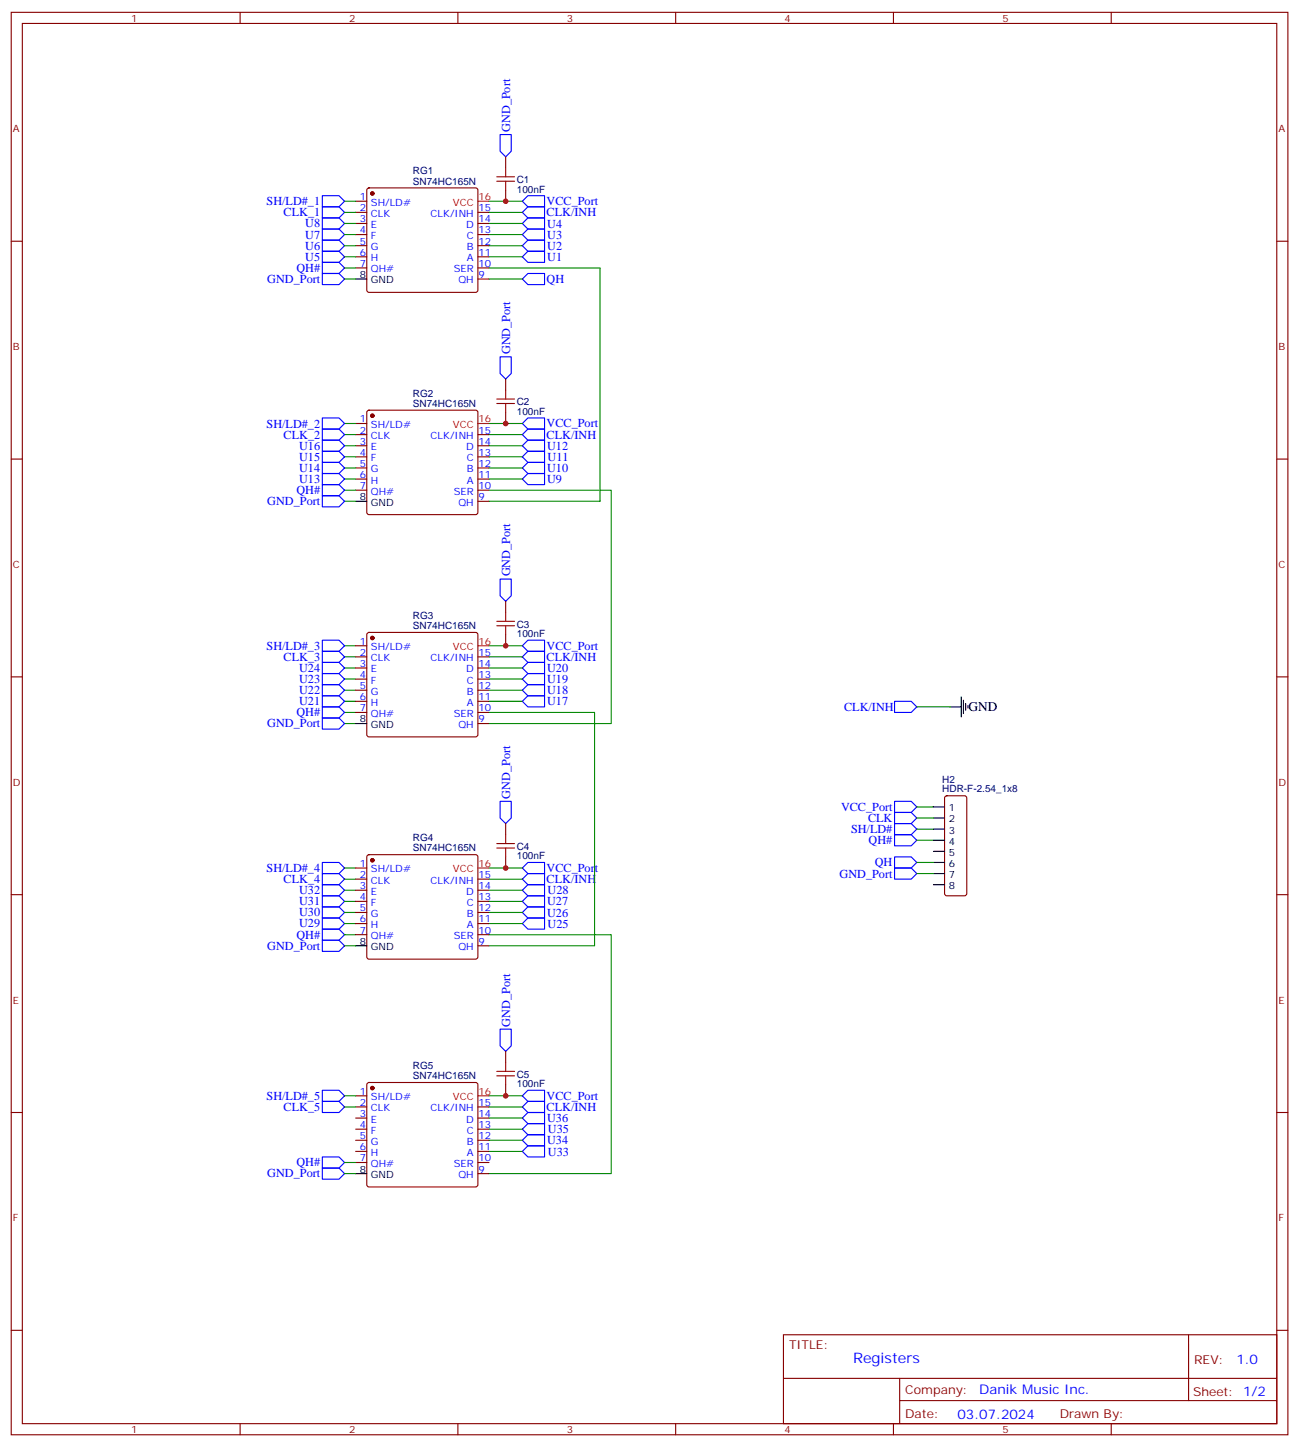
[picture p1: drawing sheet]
<svg xmlns="http://www.w3.org/2000/svg" width="412mm" height="459mm" viewBox="0 0 412 459" stroke-linecap="round" stroke-linejoin="round" font-family="sans-serif">
<g fill="none" stroke="#870000" stroke-width=".35">
<path d="M3.6 3.9h405.3v451.6h-405.3zM7.1 7.4h398.3v444.5h-398.3zM76.2 3.9v3.5M145.4 3.9v3.5M214.5 3.9v3.5M283.7 3.9v3.5M352.8 3.9v3.5M116.7 59.9l.5-.2h33.8l.5 .2 .2 .5v31.7l-.2 .5-.5 .2h-33.8l-.5-.2-.2-.5v-31.7zM160.5 49.8v3.5M3.6 76.6h3.5M112.9 63.9h3.6M112.9 67.4h3.6"/>
<path d="M112.9 70.9h3.6M112.9 74.5h3.6M112.9 78h3.6M151.7 67.4h3.6M151.7 70.9h3.6M151.7 74.5h3.6M151.7 78h3.6M160.5 60.4v3.5M405.4 76.6h3.5M112.9 81.5h3.6M112.9 85.1h3.6M151.7 81.5h3.6"/>
<path d="M151.7 85.1h3.6M151.7 88.6h3.6M112.9 134.4h3.6M112.9 138h3.6M116.7 130.4l.5-.2h33.8l.5 .2 .2 .5v31.8l-.2 .5-.5 .2h-33.8l-.5-.3-.2-.4v-31.8zM151.7 138h3.6M160.5 120.3v3.6M160.5 130.9v3.5M3.6 145.7h3.5M112.9 141.5h3.6M112.9 145h3.6M112.9 148.6h3.6"/>
<path d="M112.9 152.1h3.6M112.9 155.6h3.6M151.7 141.5h3.6M151.7 145h3.6M151.7 148.6h3.6M151.7 152.1h3.6M151.7 155.6h3.6M151.7 159.1h3.6M405.4 145.7h3.5M160.5 190.9v3.5M3.6 214.9h3.5M112.9 205h3.6"/>
<path d="M112.9 208.5h3.6M112.9 212.1h3.6M112.9 215.6h3.6M112.9 219.1h3.6M116.7 201l.5-.2h33.8l.5 .2 .2 .5v31.7l-.2 .5-.5 .2h-33.8l-.5-.2-.2-.5v-31.7zM151.7 208.5h3.6M151.7 212.1h3.6M151.7 215.6h3.6M151.7 219.1h3.6M160.5 201.5v3.5M405.4 214.9h3.5M112.9 222.6h3.6"/>
<path d="M112.9 226.2h3.6M151.7 222.6h3.6M151.7 226.2h3.6M151.7 229.7h3.6M300.1 252.8l.5-.2h5.6l.5 .2 .3 .5v30.4l-.3 .5-.5 .2h-5.6l-.5-.3-.2-.4v-30.4zM112.9 275.6h3.6M112.9 279.1h3.6M116.7 271.5l.5-.2h33.8l.5 .2 .2 .5v31.8l-.2 .5-.5 .2h-33.8l-.5-.3-.2-.4v-31.8zM151.7 279.1h3.6M160.5 261.4v3.6M160.5 272v3.6M3.6 284h3.5"/>
<path d="M112.9 282.6h3.6M112.9 286.1h3.6M112.9 289.7h3.6M112.9 293.2h3.6M112.9 296.7h3.6M151.7 282.6h3.6M151.7 286.1h3.6M151.7 289.7h3.6M151.7 293.2h3.6M151.7 296.7h3.6M405.4 284h3.5M151.7 300.2h3.6"/>
<path d="M160.5 333.8v3.5M3.6 353.2h3.5M112.9 347.9h3.6M112.9 351.4h3.6M112.9 354.9h3.6M112.9 358.5h3.6M116.7 343.8l.5-.2h33.8l.5 .2 .2 .5v31.8l-.2 .5-.5 .2h-33.8l-.5-.2-.2-.5v-31.8zM151.7 351.4h3.6M151.7 354.9h3.6M151.7 358.5h3.6M160.5 344.3v3.6M405.4 353.2h3.5"/>
<path d="M112.9 362h3.6M112.9 365.5h3.6M112.9 369h3.6M151.7 362h3.6M151.7 365.5h3.6M151.7 369h3.6M151.7 372.6h3.6M3.6 422.3h3.5M248.7 423.7h156.7v28.2h-156.7zM248.8 437.6h156.4M285.7 437.6v14.1M377.4 423.7v20.9"/>
<path d="M405.4 422.3h3.5M76.2 451.9v3.6M145.4 451.9v3.6M214.5 451.9v3.6M283.7 451.9v3.6M285.7 444.6h119.5M352.8 451.9v3.6"/>
</g>
<g fill="#870000" stroke="#870000" stroke-width=".35">
<circle cx="118.2" cy="61.4" r=".53"/>
<circle cx="118.2" cy="132" r=".53"/>
<circle cx="118.2" cy="273.1" r=".53"/>
<circle cx="118.2" cy="202.5" r=".53"/>
<circle cx="118.2" cy="345.4" r=".53"/>
</g>
<g fill="none" stroke="#000" stroke-width=".35">
<path d="M112.9 88.6h3.6M112.9 159.1h3.6M112.9 229.7h3.6M301.7 224.4h3.5M305.2 221.2v6.4M305.9 222.3v4.2M306.6 223.3v2.2M307.3 224v.8M296.4 256.2h3.5M296.4 259.7h3.5M296.4 263.2h3.5M296.4 266.7h3.5"/>
<path d="M296.4 270.3h3.5M296.4 273.8h3.5M296.4 277.3h3.5M296.4 280.8h3.5M112.9 300.2h3.6M112.9 372.6h3.6"/>
</g>
<path d="M151.7 63.9h3.6M151.7 134.4h3.6M151.7 205h3.6M151.7 275.6h3.6M151.7 347.9h3.6" fill="none" stroke="#f00" stroke-width=".35"/>
<g fill="none" stroke="#00f" stroke-width=".35">
<path d="M158.8 42.7h3.5v5.3l-1.8 1.8-1.7-1.8zM102.3 79.8h5.3l1.8 1.7-1.8 1.8h-5.3zM102.3 76.2h5.3l1.8 1.8-1.8 1.8h-5.3zM102.3 72.7h5.3l1.8 1.8-1.8 1.7h-5.3zM102.3 69.2h5.3l1.8 1.7-1.8 1.8h-5.3zM102.3 62.1h5.3l1.8 1.8-1.8 1.8h-5.3zM102.3 65.7h5.3l1.8 1.7-1.8 1.8h-5.3zM165.8 78l1.8-1.8h5.3v3.6h-5.3zM165.8 74.5l1.8-1.8h5.3v3.5h-5.3zM167.6 62.1h5.3v3.6h-5.3l-1.8-1.8zM167.6 69.2h5.3v3.5h-5.3l-1.8-1.8zM167.6 65.7h5.3v3.5h-5.3l-1.8-1.8z"/>
<path d="M102.3 86.8h5.3l1.8 1.8-1.8 1.7h-5.3zM102.3 83.3h5.3l1.8 1.8-1.8 1.7h-5.3zM165.8 81.5l1.8-1.7h5.3v3.5h-5.3zM167.6 86.8h5.3v3.5h-5.3l-1.8-1.7zM158.8 113.3h3.5v5.3l-1.8 1.7-1.7-1.7zM102.3 136.2h5.3l1.8 1.8-1.8 1.7h-5.3zM102.3 132.7h5.3l1.8 1.7-1.8 1.8h-5.3zM102.3 139.7h5.3l1.8 1.8-1.8 1.8h-5.3zM165.8 134.4l1.8-1.7h5.3v3.5h-5.3zM167.6 136.2h5.3v3.5h-5.3l-1.8-1.7zM102.3 153.8h5.3l1.8 1.8-1.8 1.8h-5.3zM102.3 157.4h5.3l1.8 1.7-1.8 1.8h-5.3z"/>
<path d="M102.3 143.3h5.3l1.8 1.7-1.8 1.8h-5.3zM102.3 146.8h5.3l1.8 1.8-1.8 1.7h-5.3zM102.3 150.3h5.3l1.8 1.8-1.8 1.7h-5.3zM165.8 141.5l1.8-1.8h5.3v3.6h-5.3zM165.8 145l1.8-1.7h5.3v3.5h-5.3zM165.8 148.6l1.8-1.8h5.3v3.5h-5.3zM165.8 152.1l1.8-1.8h5.3v3.5h-5.3zM158.8 183.8h3.5v5.3l-1.8 1.8-1.7-1.8zM102.3 206.8h5.3l1.8 1.7-1.8 1.8h-5.3zM102.3 203.2h5.3l1.8 1.8-1.8 1.8h-5.3zM102.3 210.3h5.3l1.8 1.8-1.8 1.7h-5.3zM102.3 213.8h5.3l1.8 1.8-1.8 1.7h-5.3z"/>
<path d="M102.3 217.3h5.3l1.8 1.8-1.8 1.8h-5.3zM165.8 208.5l1.8-1.7h5.3v3.5h-5.3zM165.8 212.1l1.8-1.8h5.3v3.5h-5.3zM165.8 215.6l1.8-1.8h5.3v3.5h-5.3zM165.8 219.1l1.8-1.8h5.3v3.6h-5.3zM165.8 205l1.8-1.8h5.3v3.6h-5.3zM102.3 224.4h5.3l1.8 1.8-1.8 1.7h-5.3zM102.3 227.9h5.3l1.8 1.8-1.8 1.8h-5.3zM102.3 220.9h5.3l1.8 1.7-1.8 1.8h-5.3zM165.8 222.6l1.8-1.7h5.3v3.5h-5.3zM284 222.6h5.3l1.8 1.8-1.8 1.8h-5.3zM158.8 254.4h3.5v5.3l-1.8 1.7-1.7-1.7z"/>
<path d="M284 254.4h5.3l1.8 1.8-1.8 1.7h-5.3zM284 257.9h5.3l1.8 1.8-1.8 1.7h-5.3zM102.3 273.8h5.3l1.8 1.8-1.8 1.7h-5.3zM102.3 277.3h5.3l1.8 1.8-1.8 1.7h-5.3zM165.8 275.6l1.8-1.8h5.3v3.5h-5.3zM165.8 279.1l1.8-1.8h5.3v3.5h-5.3zM284 261.4h5.3l1.8 1.8-1.8 1.8h-5.3zM284 265h5.3l1.8 1.7-1.8 1.8h-5.3zM284 272h5.3l1.8 1.8-1.8 1.8h-5.3zM284 275.6h5.3l1.8 1.7-1.8 1.8h-5.3zM102.3 291.4h5.3l1.8 1.8-1.8 1.8h-5.3zM102.3 287.9h5.3l1.8 1.8-1.8 1.7h-5.3z"/>
<path d="M102.3 284.4h5.3l1.8 1.7-1.8 1.8h-5.3zM102.3 298.5h5.3l1.8 1.7-1.8 1.8h-5.3zM102.3 280.8h5.3l1.8 1.8-1.8 1.8h-5.3zM102.3 295h5.3l1.8 1.7-1.8 1.8h-5.3zM165.8 286.1l1.8-1.7h5.3v3.5h-5.3zM167.6 291.4h5.3v3.6h-5.3l-1.8-1.8zM167.6 287.9h5.3v3.5h-5.3l-1.8-1.7zM167.6 280.8h5.3v3.6h-5.3l-1.8-1.8zM158.8 326.7h3.5v5.3l-1.8 1.8-1.7-1.8zM102.3 346.1h5.3l1.8 1.8-1.8 1.7h-5.3zM102.3 349.6h5.3l1.8 1.8-1.8 1.8h-5.3zM165.8 358.5l1.8-1.8h5.3v3.5h-5.3z"/>
<path d="M165.8 354.9l1.8-1.7h5.3v3.5h-5.3zM165.8 351.4l1.8-1.8h5.3v3.6h-5.3zM167.6 346.1h5.3v3.5h-5.3l-1.8-1.7zM102.3 370.8h5.3l1.8 1.8-1.8 1.7h-5.3zM102.3 367.3h5.3l1.8 1.7-1.8 1.8h-5.3zM165.8 365.5l1.8-1.8h5.3v3.6h-5.3zM167.6 360.2h5.3v3.5h-5.3l-1.8-1.7z"/>
</g>
<g fill="none" stroke="#008700" stroke-width=".35">
<path d="M109.4 78h3.5M109.4 74.5h3.5M109.4 70.9h3.5M109.4 63.9h3.5M109.4 67.4h3.5M155.3 78h10.5M155.3 74.5h10.5M155.3 70.9h10.5M155.3 63.9h10.5M155.3 67.4h10.5M109.4 81.5h3.5M109.4 88.6h3.5"/>
<path d="M109.4 85.1h3.5M155.3 85.1h35.2v74h-35.2M155.3 81.5h10.5M155.3 88.6h10.5M109.4 138h3.5M109.4 134.4h3.5M155.3 138h10.5M155.3 134.4h10.5M109.4 155.6h3.5M109.4 141.5h3.5M109.4 159.1h3.5M109.4 145h3.5"/>
<path d="M109.4 148.6h3.5M109.4 152.1h3.5M155.3 155.6h38.8v74.1h-38.8M155.3 141.5h10.5M155.3 145h10.5M155.3 148.6h10.5M155.3 152.1h10.5M109.4 208.5h3.5M109.4 205h3.5M109.4 212.1h3.5M109.4 215.6h3.5M109.4 219.1h3.5"/>
<path d="M155.3 208.5h10.5M155.3 205h10.5M155.3 212.1h10.5M155.3 215.6h10.5M155.3 219.1h10.5M109.4 226.2h3.5M109.4 229.7h3.5M109.4 222.6h3.5M155.3 226.2h33.5v74h-33.5M155.3 222.6h10.5M291.1 224.4h10.6M291.1 256.2h5.3"/>
<path d="M291.1 259.7h5.3M109.4 275.6h3.5M109.4 279.1h3.5M155.3 275.6h10.5M155.3 279.1h10.5M291.1 263.2h5.3M291.1 266.7h5.3M291.1 273.8h5.3M291.1 277.3h5.3M109.4 293.2h3.5M109.4 289.7h3.5M109.4 286.1h3.5"/>
<path d="M109.4 282.6h3.5M109.4 296.7h3.5M155.3 296.7h38.8v75.9h-38.8M155.3 293.2h10.5M155.3 289.7h10.5M155.3 286.1h10.5M155.3 282.6h10.5M109.4 300.2h3.5M109.4 347.9h3.5M109.4 351.4h3.5M155.3 347.9h10.5M155.3 351.4h10.5"/>
<path d="M155.3 354.9h10.5M155.3 358.5h10.5M109.4 372.6h3.5M109.4 369h3.5M155.3 362h10.5M155.3 365.5h10.5"/>
</g>
<g fill="none" stroke="#a10000" stroke-width=".35">
<path d="M157.7 57.5h5.7M157.7 56.1h5.7M160.5 53.3v2.8M160.5 57.5v2.9M157.7 128.1h5.7M157.7 126.7h5.7M160.5 123.9v2.8M160.5 128.1v2.8M157.7 198.6h5.7M157.7 197.2h5.7M160.5 194.4v2.8M160.5 198.6v2.9"/>
<path d="M157.7 269.2h5.7M157.7 267.8h5.7M160.5 265v2.8M160.5 269.2v2.8M160.5 337.3v2.8M157.7 341.5h5.7M157.7 340.1h5.7M160.5 341.5v2.8"/>
</g>
<g fill="#c00">
<circle cx="160.5" cy="63.9" r=".88"/>
<circle cx="160.5" cy="134.4" r=".88"/>
<circle cx="160.5" cy="205" r=".88"/>
<circle cx="160.5" cy="275.6" r=".88"/>
<circle cx="160.5" cy="347.9" r=".88"/>
</g>
<text font-size="4.6" fill="#00f" x="270.8" y="432.7">Registers</text>
<text font-size="4.2" x="307.5" y="225.8">GND</text>
<g font-size="4.2" fill="#00f">
<text x="392.5" y="433">1.0</text>
<text x="310.9" y="442.5">Danik Music Inc.</text>
<text x="304" y="450.3">03.07.2024</text>
</g>
<g font-size="3.9" fill="#00f">
<text x="161.9" y="41.9" transform="rotate(-90 161.9 41.9)">GND_Port</text>
<text x="84.6" y="65.1">SH/LD#_1</text>
<text x="173.5" y="65.1">VCC_Port</text>
<text x="90" y="68.7">CLK_1</text>
<text x="173.5" y="68.7">CLK/INH</text>
<text x="96.9" y="75.7">U7</text>
<text x="96.9" y="72.2">U8</text>
<text x="173.7" y="75.8">U3</text>
<text x="173.7" y="72.3">U4</text>
<text x="96.9" y="82.8">U5</text>
<text x="96.9" y="79.3">U6</text>
<text x="173.7" y="82.9">U1</text>
<text x="173.7" y="79.4">U2</text>
<text x="84.9" y="89.8">GND_Port</text>
<text x="94.1" y="86.3">QH#</text>
<text x="173.5" y="89.9">QH</text>
<text x="161.9" y="112.4" transform="rotate(-90 161.9 112.4)">GND_Port</text>
<text x="84.6" y="135.7">SH/LD#_2</text>
<text x="173.5" y="135.7">VCC_Port</text>
<text x="90" y="139.2">CLK_2</text>
<text x="95" y="142.7">U16</text>
<text x="173.5" y="139.3">CLK/INH</text>
<text x="173.7" y="142.8">U12</text>
<text x="95" y="146.2">U15</text>
<text x="95" y="149.8">U14</text>
<text x="173.7" y="149.9">U10</text>
<text x="173.9" y="146.3">U11</text>
<text x="95" y="153.3">U13</text>
<text x="173.7" y="153.4">U9</text>
<text x="84.9" y="160.3">GND_Port</text>
<text x="94.1" y="156.8">QH#</text>
<text x="161.9" y="183" transform="rotate(-90 161.9 183)">GND_Port</text>
<text x="84.6" y="206.3">SH/LD#_3</text>
<text x="90" y="209.8">CLK_3</text>
<text x="173.5" y="206.3">VCC_Port</text>
<text x="173.5" y="209.8">CLK/INH</text>
<text x="95" y="213.2">U24</text>
<text x="173.7" y="213.4">U20</text>
<text x="95" y="216.7">U23</text>
<text x="95" y="220.3">U22</text>
<text x="173.7" y="216.9">U19</text>
<text x="173.7" y="220.4">U18</text>
<text x="94.1" y="227.4">QH#</text>
<text x="95" y="223.8">U21</text>
<text x="173.7" y="223.9">U17</text>
<text x="268" y="225.7">CLK/INH</text>
<text x="84.9" y="230.9">GND_Port</text>
<text x="161.9" y="253.5" transform="rotate(-90 161.9 253.5)">GND_Port</text>
<text x="267" y="257.4">VCC_Port</text>
<text x="275.6" y="260.9">CLK</text>
<text x="270.2" y="264.4">SH/LD#</text>
<text x="275.8" y="267.9">QH#</text>
<text x="277.7" y="275.1">QH</text>
<text x="84.6" y="276.8">SH/LD#_4</text>
<text x="90" y="280.4">CLK_4</text>
<text x="173.5" y="276.8">VCC_Port</text>
<text x="173.5" y="280.4">CLK/INH</text>
<text x="266.6" y="278.6">GND_Port</text>
<text x="95" y="287.3">U31</text>
<text x="95" y="283.8">U32</text>
<text x="173.7" y="287.5">U27</text>
<text x="173.9" y="283.9">U28</text>
<text x="95" y="290.9">U30</text>
<text x="173.7" y="291">U26</text>
<text x="94.1" y="297.9">QH#</text>
<text x="95" y="294.4">U29</text>
<text x="173.9" y="294.5">U25</text>
<text x="84.9" y="301.5">GND_Port</text>
<text x="161.9" y="325.9" transform="rotate(-90 161.9 325.9)">GND_Port</text>
<text x="84.6" y="349.1">SH/LD#_5</text>
<text x="90" y="352.7">CLK_5</text>
<text x="173.5" y="349.1">VCC_Port</text>
<text x="173.5" y="352.7">CLK/INH</text>
<text x="173.7" y="356.2">U36</text>
<text x="174" y="359.8">U35</text>
<text x="173.7" y="363.3">U34</text>
<text x="94.1" y="370.3">QH#</text>
<text x="174" y="366.8">U33</text>
<text x="84.9" y="373.8">GND_Port</text>
</g>
<g font-size="3.9" fill="#800">
<text x="250.5" y="428.3">TITLE:</text>
<text x="379.1" y="433">REV:</text>
<text x="287.4" y="442.5">Company:</text>
<text x="378.8" y="443.1">Sheet: 1/2</text>
<text x="287.4" y="450.2">Date:</text>
<text x="336.5" y="450.3">Drawn By:</text>
</g>
<g font-size="3.2" fill="#800">
<text x="41.7" y="6.9">1</text>
<text x="110.8" y="6.9">2</text>
<text x="180" y="6.9">3</text>
<text x="249.1" y="6.9">4</text>
<text x="318.2" y="6.9">5</text>
<text x="4.1" y="42">A</text>
<text x="405.9" y="42">A</text>
<text x="4.1" y="111.2">B</text>
<text x="405.9" y="111.2">B</text>
<text x="4.1" y="180.3">C</text>
<text x="405.9" y="180.3">C</text>
<text x="4.1" y="249.4">D</text>
<text x="405.9" y="249.4">D</text>
<text x="4.1" y="318.6">E</text>
<text x="405.9" y="318.6">E</text>
<text x="4.1" y="387.7">F</text>
<text x="405.9" y="387.7">F</text>
<text x="41.7" y="454.9">1</text>
<text x="110.8" y="454.9">2</text>
<text x="180" y="454.9">3</text>
<text x="249.1" y="454.9">4</text>
<text x="318.2" y="454.9">5</text>
</g>
<g font-size="3.2" fill="#000080">
<text x="131.1" y="58.6">SN74HC165N</text>
<text x="131.1" y="55.4">RG1</text>
<text x="164.1" y="58.1">C1</text>
<text x="164.1" y="61.1">100nF</text>
<text x="131.1" y="125.9">RG2</text>
<text x="131.1" y="129.2">SN74HC165N</text>
<text x="164.1" y="131.7">100nF</text>
<text x="164.1" y="128.7">C2</text>
<text x="131.1" y="196.5">RG3</text>
<text x="131.1" y="199.7">SN74HC165N</text>
<text x="164.1" y="202.2">100nF</text>
<text x="164.1" y="199.2">C3</text>
<text x="299.2" y="251.6">HDR-F-2.54_1x8</text>
<text x="299.2" y="248.6">H2</text>
<text x="131.1" y="267">RG4</text>
<text x="164.1" y="269.8">C4</text>
<text x="131.1" y="270.3">SN74HC165N</text>
<text x="164.1" y="272.8">100nF</text>
<text x="131.1" y="339.4">RG5</text>
<text x="131.1" y="342.6">SN74HC165N</text>
<text x="164.1" y="345.1">100nF</text>
<text x="164.1" y="342.1">C5</text>
</g>
<g font-size="3.2" fill="#00f">
<text x="114.3" y="63.5">1</text>
<text x="117.8" y="65.3">SH/LD#</text>
<text x="114.3" y="67.1">2</text>
<text x="114.3" y="70.6">3</text>
<text x="117.8" y="68.8">CLK</text>
<text x="136.7" y="68.8">CLK/INH</text>
<text x="151.9" y="70.6">14</text>
<text x="151.9" y="67.1">15</text>
<text x="114.3" y="74.1">4</text>
<text x="114.3" y="77.6">5</text>
<text x="117.8" y="72.4">E</text>
<text x="117.8" y="75.9">F</text>
<text x="148" y="72.4">D</text>
<text x="148.2" y="75.9">C</text>
<text x="151.9" y="77.6">12</text>
<text x="151.9" y="74.1">13</text>
<text x="114.3" y="81.2">6</text>
<text x="117.8" y="79.4">G</text>
<text x="117.8" y="82.9">H</text>
<text x="148.2" y="79.4">B</text>
<text x="148.3" y="82.9">A</text>
<text x="151.9" y="81.2">11</text>
<text x="114.3" y="84.7">7</text>
<text x="117.8" y="86.5">QH#</text>
<text x="144" y="86.5">SER</text>
<text x="145.5" y="90">QH</text>
<text x="151.9" y="88.2">9</text>
<text x="151.9" y="84.7">10</text>
<text x="114.3" y="134.1">1</text>
<text x="114.3" y="137.6">2</text>
<text x="117.8" y="135.9">SH/LD#</text>
<text x="151.9" y="137.6">15</text>
<text x="114.3" y="141.1">3</text>
<text x="117.8" y="139.4">CLK</text>
<text x="117.8" y="142.9">E</text>
<text x="136.7" y="139.4">CLK/INH</text>
<text x="148" y="142.9">D</text>
<text x="151.9" y="141.1">14</text>
<text x="114.3" y="144.7">4</text>
<text x="114.3" y="148.2">5</text>
<text x="117.8" y="146.4">F</text>
<text x="117.8" y="150">G</text>
<text x="148.2" y="146.4">C</text>
<text x="148.2" y="150">B</text>
<text x="151.9" y="148.2">12</text>
<text x="151.9" y="144.7">13</text>
<text x="114.3" y="151.7">6</text>
<text x="114.3" y="155.3">7</text>
<text x="117.8" y="153.5">H</text>
<text x="148.3" y="153.5">A</text>
<text x="151.9" y="155.3">10</text>
<text x="151.9" y="151.7">11</text>
<text x="117.8" y="157">QH#</text>
<text x="144" y="157">SER</text>
<text x="145.5" y="160.5">QH</text>
<text x="151.9" y="158.8">9</text>
<text x="114.3" y="204.6">1</text>
<text x="114.3" y="208.2">2</text>
<text x="117.8" y="206.4">SH/LD#</text>
<text x="117.8" y="209.9">CLK</text>
<text x="136.7" y="209.9">CLK/INH</text>
<text x="151.9" y="208.2">15</text>
<text x="114.3" y="211.7">3</text>
<text x="114.3" y="215.2">4</text>
<text x="117.8" y="213.5">E</text>
<text x="148" y="213.5">D</text>
<text x="151.9" y="215.2">13</text>
<text x="151.9" y="211.7">14</text>
<text x="114.3" y="218.8">5</text>
<text x="117.8" y="217">F</text>
<text x="117.8" y="220.5">G</text>
<text x="148.2" y="217">C</text>
<text x="148.2" y="220.5">B</text>
<text x="151.9" y="218.8">12</text>
<text x="114.3" y="222.3">6</text>
<text x="114.3" y="225.8">7</text>
<text x="117.8" y="224">H</text>
<text x="117.8" y="227.6">QH#</text>
<text x="144" y="227.6">SER</text>
<text x="148.3" y="224">A</text>
<text x="151.9" y="225.8">10</text>
<text x="151.9" y="222.3">11</text>
<text x="145.5" y="231.1">QH</text>
<text x="151.9" y="229.3">9</text>
<text x="114.3" y="275.2">1</text>
<text x="114.3" y="278.7">2</text>
<text x="117.8" y="277">SH/LD#</text>
<text x="117.8" y="280.5">CLK</text>
<text x="136.7" y="280.5">CLK/INH</text>
<text x="151.9" y="278.7">15</text>
<text x="114.3" y="282.3">3</text>
<text x="114.3" y="285.8">4</text>
<text x="117.8" y="284">E</text>
<text x="117.8" y="287.5">F</text>
<text x="148" y="284">D</text>
<text x="148.2" y="287.5">C</text>
<text x="151.9" y="285.8">13</text>
<text x="151.9" y="282.3">14</text>
<text x="114.3" y="289.3">5</text>
<text x="114.3" y="292.8">6</text>
<text x="117.8" y="291.1">G</text>
<text x="148.2" y="291.1">B</text>
<text x="151.9" y="292.8">11</text>
<text x="151.9" y="289.3">12</text>
<text x="114.3" y="296.4">7</text>
<text x="117.8" y="294.6">H</text>
<text x="117.8" y="298.1">QH#</text>
<text x="144" y="298.1">SER</text>
<text x="148.3" y="294.6">A</text>
<text x="151.9" y="299.9">9</text>
<text x="151.9" y="296.4">10</text>
<text x="145.5" y="301.7">QH</text>
<text x="114.3" y="347.5">1</text>
<text x="114.3" y="351">2</text>
<text x="117.8" y="349.3">SH/LD#</text>
<text x="117.8" y="352.8">CLK</text>
<text x="136.7" y="352.8">CLK/INH</text>
<text x="151.9" y="351">15</text>
<text x="114.3" y="354.6">3</text>
<text x="114.3" y="358.1">4</text>
<text x="117.8" y="356.3">E</text>
<text x="117.8" y="359.9">F</text>
<text x="148" y="356.3">D</text>
<text x="148.2" y="359.9">C</text>
<text x="151.9" y="358.1">13</text>
<text x="151.9" y="354.6">14</text>
<text x="114.3" y="361.6">5</text>
<text x="114.3" y="365.2">6</text>
<text x="117.8" y="363.4">G</text>
<text x="148.2" y="363.4">B</text>
<text x="151.9" y="365.2">11</text>
<text x="151.9" y="361.6">12</text>
<text x="114.3" y="368.7">7</text>
<text x="117.8" y="366.9">H</text>
<text x="117.8" y="370.5">QH#</text>
<text x="144" y="370.5">SER</text>
<text x="148.3" y="366.9">A</text>
<text x="151.9" y="368.7">10</text>
<text x="145.5" y="374">QH</text>
<text x="151.9" y="372.2">9</text>
</g>
<g font-size="3.2" fill="#f00">
<text x="143.8" y="65.3">VCC</text>
<text x="151.9" y="63.5">16</text>
<text x="143.8" y="135.9">VCC</text>
<text x="151.9" y="134.1">16</text>
<text x="143.8" y="206.4">VCC</text>
<text x="151.9" y="204.6">16</text>
<text x="151.9" y="275.2">16</text>
<text x="143.8" y="277">VCC</text>
<text x="151.9" y="347.5">16</text>
<text x="143.8" y="349.3">VCC</text>
</g>
<g font-size="3.2">
<text x="114.3" y="88.2">8</text>
<text x="117.8" y="90">GND</text>
<text x="114.3" y="158.8">8</text>
<text x="117.8" y="160.5">GND</text>
<text x="114.3" y="229.3">8</text>
<text x="117.8" y="231.1">GND</text>
<text x="301.2" y="257.6">1</text>
<text x="301.2" y="261.1">2</text>
<text x="301.2" y="264.6">3</text>
<text x="301.2" y="268.1">4</text>
<text x="301.2" y="271.7">5</text>
<text x="301.2" y="275.2">6</text>
<text x="301.2" y="278.7">7</text>
<text x="301.2" y="282.3">8</text>
<text x="114.3" y="299.9">8</text>
<text x="117.8" y="301.7">GND</text>
<text x="114.3" y="372.2">8</text>
<text x="117.8" y="374">GND</text>
</g>
</svg>
